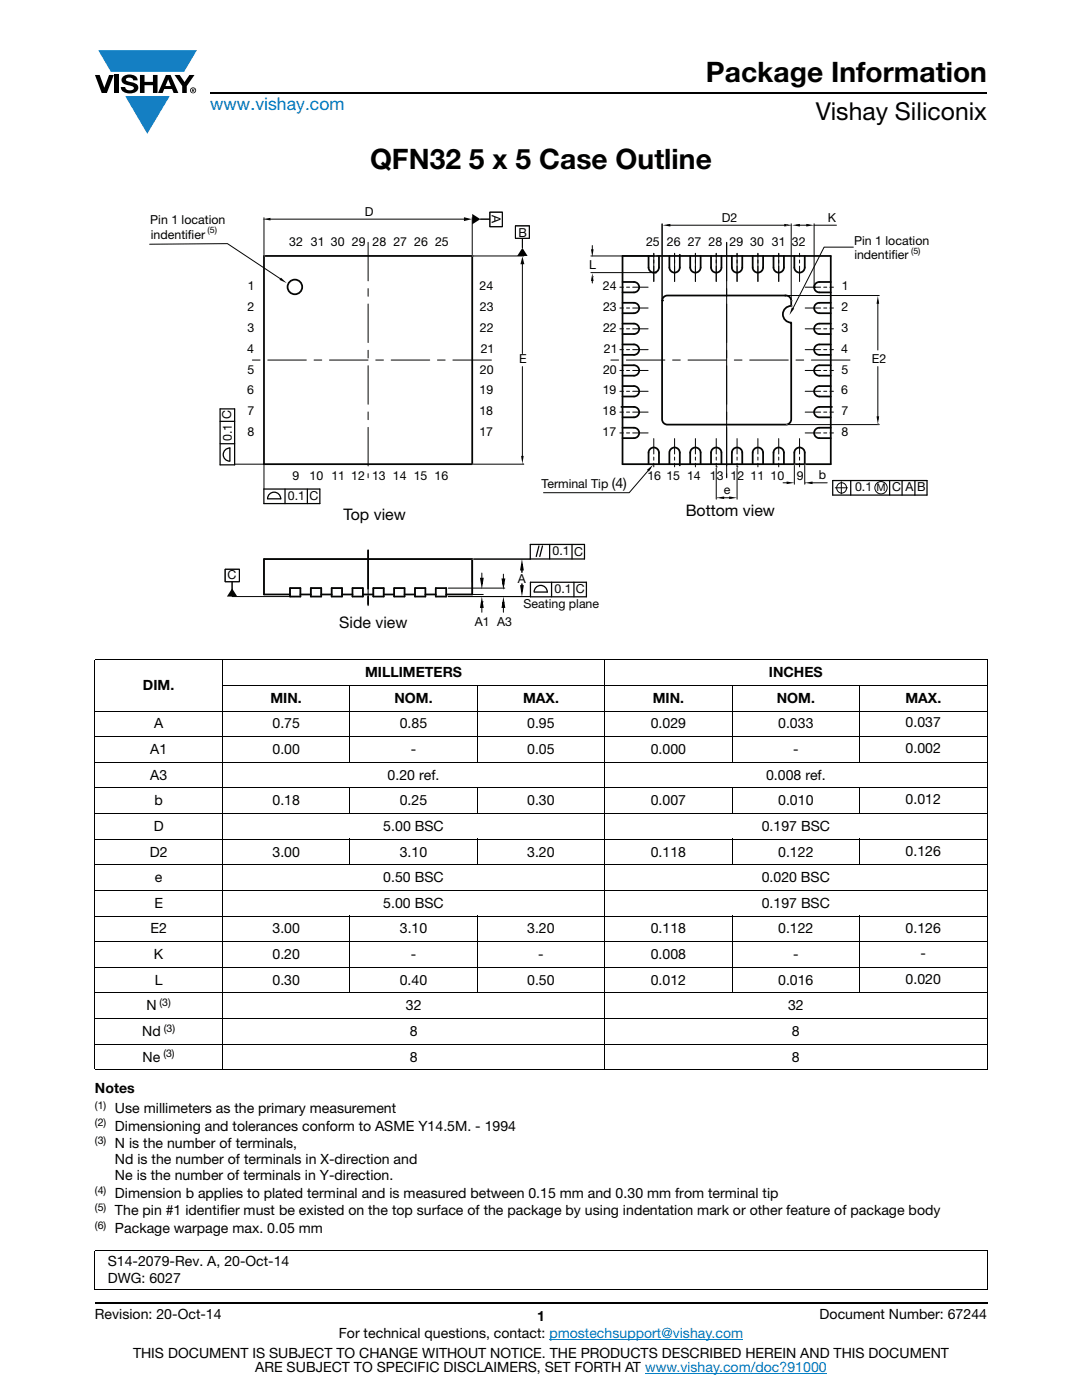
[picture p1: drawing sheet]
<svg xmlns="http://www.w3.org/2000/svg" width="216mm" height="279mm" viewBox="0 0 216 279" stroke-linecap="round" stroke-linejoin="round" font-family="sans-serif">
<g fill="#147fc3">
<path d="M19.6 10h19.7l-2.6 4.3h-1.1h-13.5z"/>
<path d="M25 19.2h8.9l-4.5 7.5z"/>
</g>
<g fill="#000">
<path d="M18.9 15h1l.9 2.5 1-2.5h.9l-1.4 3.6h-1zM22.9 15h.9v3.6h-.9zM24.6 15.3a2.1 2.1 0 0 1 2.8 .3l.1 .4h-.9a.79 .79 0 0 0-.7-.5 .79 .79 0 0 0-.8 .4l.3 .3 1 .2a1.08 1.08 0 0 1 1.2 1 1.08 1.08 0 0 1-1.1 1.2 1.73 1.73 0 0 1-2.4-1.2h.9a.96 .96 0 0 0 .8 .6 .96 .96 0 0 0 .9-.4 1.31 1.31 0 0 0-1.2-.6 1.03 1.03 0 0 1-1.1-.6 1.03 1.03 0 0 1 .2-1.1zM27.9 15h.9v1.3h1.7v-1.3h.9v3.6h-.9v-1.6h-1.7v1.6h-.9zM34.8 15h1.1l.9 1.4 1-1.4h1l-1.5 2.2v1.4h-.9v-1.4z"/>
<path d="M33.6 15.9l.5 1.3h-1.1zM33.1 15l-1.6 3.6h1l.3-.8h1.5l.3 .8h1l-1.6-3.6z"/>
<path d="M38.4 17.8h.2v.2h-.2zM38.3 17.7v.7h.1v-.3l.4 .3-.2-.3 .2-.2-.1-.2z"/>
<path d="M38.1 18a.46 .46 0 0 1 .9 0 .46 .46 0 0 1-.9 0zM37.9 18a.6 .6 0 0 0 1.2 0 .6 .6 0 0 0-1.2 0z"/>
</g>
<path d="M42 18.6h155M18.9 260h178.1" fill="none" stroke="#000" stroke-width=".36"/>
<path d="M109.6 267.3h38.7M128.7 274h36.3" fill="none" stroke="#007ec4" stroke-width=".2"/>
<g fill="none" stroke="#000" stroke-width=".2">
<path d="M18.9 131.7h178.1M18.9 131.8v10M44.3 136.8h152.7M44.4 131.6v82M69.8 136.7v15.5M95.2 136.7v15.5M120.7 131.6v82M146.1 136.7v15.5M171.5 136.7v15.5M197 131.8v10M18.9 141.9h178.1M18.9 147h178.1"/>
<path d="M18.9 152.1h178.1M18.9 157.2h178.1M18.9 142v71.4M69.8 157.2v5.3M95.2 157.2v5.3M146.1 157.2v5.3M171.5 157.2v5.3M197 142v71.4M18.9 162.3h178.1M18.9 167.5h178.1M18.9 172.6h178.1M18.9 177.7h178.1"/>
<path d="M69.8 167.4v5.3M95.2 167.4v5.3M146.1 167.4v5.3M171.5 167.4v5.3M18.9 182.8h178.1M18.9 187.9h178.1M18.9 193h178.1M18.9 198.2h178.1M69.8 182.7v15.5M95.2 182.7v15.5M146.1 182.7v15.5M171.5 182.7v15.5"/>
<path d="M18.9 203.3h178.1M18.9 208.4h178.1M18.9 213.5h178.1M18.9 249.5h178.1M18.9 257.4h178.1M18.9 249.6v7.7M197 249.6v7.7"/>
</g>
<path d="M29.8 41h156.3v84.9h-156.3z" fill="#fff"/>
<g fill="none" stroke="#040503" stroke-width=".35">
<path d="M52.7 51.1h41.5v41.5h-41.5zM124.2 51.1h41.6v41.5h-41.6zM124.2 56.3h2.3a1.04 1.04 0 0 1 1 1 1.04 1.04 0 0 1-1 1.1h-2.3M129.4 51.1v2.3a1.04 1.04 0 0 0 1.1 1 1.04 1.04 0 0 0 1-1v-2.3M132.5 59.2l.7-.2h23.6a1.06 1.06 0 0 1 1.1 1v1.1a1.66 1.66 0 0 0-1.7 1.6 1.66 1.66 0 0 0 1.7 1.7v19.3a1.06 1.06 0 0 1-1.1 1h-23.6a1.06 1.06 0 0 1-1.1-1v-23.7l.1-.3zM135.6 50.8v2.6a1.04 1.04 0 0 1-1 1 1.04 1.04 0 0 1-1-1v-2.3M137.7 51.1v2.3a1.04 1.04 0 0 0 1.1 1 1.04 1.04 0 0 0 1-1v-2.3M141.9 51.1v2.3a1.04 1.04 0 0 0 1 1 1.04 1.04 0 0 0 1.1-1v-2.3M146 51.1v2.3a1.04 1.04 0 0 0 1.1 1 1.04 1.04 0 0 0 1-1v-2.3M150.2 51.1v2.3a1.04 1.04 0 0 0 1 1 1.04 1.04 0 0 0 1.1-1v-2.3M154.3 51.1v2.3a1.04 1.04 0 0 0 1.1 1 1.04 1.04 0 0 0 1-1v-2.3M158.5 51.1v2.3a1.04 1.04 0 0 0 1 1 1.04 1.04 0 0 0 1.1-1v-2.3"/>
<path d="M165.8 56.3h-2.3a1.04 1.04 0 0 0-1.1 1 1.04 1.04 0 0 0 1.1 1.1h2.3M124.2 68.7h2.3a1.04 1.04 0 0 1 1 1.1 1.04 1.04 0 0 1-1 1h-2.3M124.2 77.1h2.3a1.04 1.04 0 0 1 1 1 1.04 1.04 0 0 1-1 1h-2.3M124.2 72.9h2.3a1.04 1.04 0 0 1 1 1 1.04 1.04 0 0 1-1 1.1h-2.3M124.2 60.4h2.3a1.04 1.04 0 0 1 1 1.1 1.04 1.04 0 0 1-1 1h-2.3M124.2 64.6h2.3a1.04 1.04 0 0 1 1 1 1.04 1.04 0 0 1-1 1.1h-2.3M165.8 68.7h-2.3a1.04 1.04 0 0 0-1.1 1.1 1.04 1.04 0 0 0 1.1 1h2.3M165.8 77.1h-2.3a1.04 1.04 0 0 0-1.1 1 1.04 1.04 0 0 0 1.1 1h2.3M165.8 72.9h-2.3a1.04 1.04 0 0 0-1.1 1 1.04 1.04 0 0 0 1.1 1.1h2.3M165.8 60.4h-2.3a1.04 1.04 0 0 0-1.1 1.1 1.04 1.04 0 0 0 1.1 1h2.3M165.8 64.6h-2.3a1.04 1.04 0 0 0-1.1 1 1.04 1.04 0 0 0 1.1 1.1h2.3M124 81.2h2.5a1.04 1.04 0 0 1 1 1 1.04 1.04 0 0 1-1 1.1h-2.3"/>
<path d="M124.2 85.4h2.3a1.04 1.04 0 0 1 1 1 1.04 1.04 0 0 1-1 1h-2.3M129.4 92.6v-2.3a1.04 1.04 0 0 1 1.1-1 1.04 1.04 0 0 1 1 1v2.3M133.6 92.6v-2.3a1.04 1.04 0 0 1 1-1 1.04 1.04 0 0 1 1 1v2.6M137.7 92.6v-2.3a1.04 1.04 0 0 1 1.1-1 1.04 1.04 0 0 1 1 1v2.3M141.9 92.6v-2.3a1.04 1.04 0 0 1 1-1 1.04 1.04 0 0 1 1.1 1v2.3M146 92.6v-2.3a1.04 1.04 0 0 1 1.1-1 1.04 1.04 0 0 1 1 1v2.3M150.2 92.6v-2.3a1.04 1.04 0 0 1 1-1 1.04 1.04 0 0 1 1.1 1v2.3M154.3 92.6v-2.3a1.04 1.04 0 0 1 1.1-1 1.04 1.04 0 0 1 1 1v2.3M158.5 92.6v-2.3a1.04 1.04 0 0 1 1-1 1.04 1.04 0 0 1 1.1 1v2.3M165.8 85.4h-2.3a1.04 1.04 0 0 0-1.1 1 1.04 1.04 0 0 0 1.1 1h2.3M166 81.2h-2.5a1.04 1.04 0 0 0-1.1 1 1.04 1.04 0 0 0 1.1 1.1h2.3M52.7 111.6h41.5v7h-5.2"/>
<path d="M52.7 118.6h5.2M59.9 118.6h2.1M64.1 118.6h2.1M68.3 118.6h2M72.4 118.6h2.1M76.6 118.6h2M80.7 118.6h2.1M84.9 118.6h2.1"/>
</g>
<path d="M73.5 48.4v47M145 48.4v47M98.1 71.9h-49.3M169.6 71.9h-49.2" fill="none" stroke="#040503" stroke-width=".2" stroke-dasharray="7.7 1.5 1.5 1.5"/>
<path d="M145 48.4v47M52.7 111.6h41.5v7h-5.2M84.9 118.6h2.1" fill="none" stroke="#000" stroke-width=".2"/>
<path d="M94.2 111.6v4.5" fill="none" stroke="#3853a3" stroke-width=".25"/>
<path d="M89.4 119.1h16.4M94.5 111.6h11.3" fill="none" stroke="#040503" stroke-width=".2"/>
<path d="M104.1 112.6v1.7z" fill="#040503"/>
<path d="M104.1 112.6v1.7" fill="none" stroke="#040503" stroke-width=".2"/>
<path d="M104.1 116.5v1.3z" fill="#040503"/>
<path d="M104.1 116.5v1.3" fill="none" stroke="#040503" stroke-width=".2"/>
<path d="M104.1 112.6l.2 1.1h-.3z" fill="#040503"/>
<path d="M104.1 112.6l.2 1.1h-.3z" fill="none" stroke="#000" stroke-width=".35"/>
<path d="M104 117h.3l-.2 1z" fill="#040503"/>
<path d="M104 117h.3l-.2 1z" fill="none" stroke="#000" stroke-width=".35"/>
<path d="M94.2 111.6h.1" fill="none" stroke="#ee1f23" stroke-width=".2"/>
<path d="M96.2 120.1h.1" fill="none" stroke="#000" stroke-width=".2"/>
<path d="M89.5 117.4h11.2M100.4 114.6v1M100.4 121.2v1" fill="none" stroke="#040503" stroke-width=".2"/>
<path d="M100.3 115.6h.3l-.1 1.1z" fill="#ee1f23"/>
<path d="M100.3 115.6h.3l-.1 1.1z" fill="none" stroke="#000" stroke-width=".35"/>
<path d="M100.5 120.1l.1 1.1h-.3z" fill="#ee1f23"/>
<path d="M100.5 120.1l.1 1.1h-.3z" fill="none" stroke="#000" stroke-width=".35"/>
<path d="M94.2 118.6h2.2" fill="none" stroke="#040503" stroke-width=".2"/>
<path d="M96.1 120.1l.2 1.1h-.3z" fill="#ee1f23"/>
<path d="M96.1 120.1l.2 1.1h-.3z" fill="none" stroke="#000" stroke-width=".35"/>
<path d="M96 115.5h.3l-.2 1z" fill="#ee1f23"/>
<path d="M96 115.5h.3l-.2 1z" fill="none" stroke="#000" stroke-width=".35"/>
<path d="M52.7 111.6v7M57.9 117.4h2M62 117.4h2.1M66.2 117.4h2.1M70.3 117.4h2.1M74.5 117.4h2.1M78.6 117.4h2.1M82.8 117.4h2.1" fill="none" stroke="#000" stroke-width=".2"/>
<path d="M52.7 111.6v7M57.9 117.4h2v1.7h-2zM62 117.4h2.1v1.7h-2.1zM66.2 117.4h2.1v1.7h-2.1zM70.3 117.4h2.1v1.7h-2.1zM74.5 117.4h2.1v1.7h-2.1zM78.6 117.4h2.1v1.7h-2.1zM82.8 117.4h2.1v1.7h-2.1zM87 117.4h2v1.7h-2z" fill="none" stroke="#040503" stroke-width=".35"/>
<g fill="#000">
<path d="M57.9 117.4v1.7zM59.9 117.4v1.7zM62 117.4v1.7zM64.1 117.4v1.7zM66.2 117.4v1.7zM68.3 117.4v1.7zM70.3 117.4v1.7zM72.4 117.4v1.7zM74.5 117.4v1.7zM76.6 117.4v1.7zM78.6 117.4v1.7zM80.7 117.4v1.7z"/>
<path d="M82.8 117.4v1.7z"/>
</g>
<path d="M52.7 43.5v7.3M53.7 43.7h39.5M94.2 43.5v7.3" fill="none" stroke="#040503" stroke-width=".2"/>
<g fill="#040503">
<path d="M52.4 43.7l1.6-.2v.5z"/>
<path d="M92.6 43.3l1.5 .4-1.5 .4z"/>
</g>
<path d="M52.7 51.1h.1M94.2 51.1h.1M94.2 43.7h.1" fill="none" stroke="#ee1f23" stroke-width=".2"/>
<path d="M94.5 51.1h10M104.2 52.1v18.5M104.2 73.2v18.4M94.5 92.6h10" fill="none" stroke="#040503" stroke-width=".2"/>
<path d="M104.2 51.2l.4 1.5h-.7z" fill="#040503"/>
<path d="M94.2 42.7l1.7 1-1.7 1.1zM95.8 43.7h1.9zM104.2 47.6v1.9zM104.2 49.5l1.1 1.6h-2.1zM104 91h.5l-.3 1.5zM142.9 99.3l1.6-.2v.5zM145.5 99.1l1.6 .2-1.6 .3zM157 96.1l1.5 .3-1.5 .2zM160.6 96.4l1.5-.3v.5z" fill="#000"/>
<path d="M94.2 51.1h.1M94.2 92.6h.1M104.2 92.6h.1M142.9 93.2h.1M142.9 99.3h.1M147.1 93.2h.1M158.5 92.6h.1M160.6 92.6h.1M160.6 96.4h.1" fill="none" stroke="#ee1f23" stroke-width=".2"/>
<g fill="none" stroke="#040503" stroke-width=".2">
<path d="M95.8 43.7h1.9M97.7 42.3h2.5v2.9h-2.5zM102.8 47.6v-2.5h2.8v2.5M102.8 47.6h2.8M104.2 47.6v1.9M46.8 92.6h5.9v4.9M142.9 93.4v6.2M144.3 99.3h1.7M147.1 93.4v6.2M156.3 96.4h1M158.5 92.9v3.7M160.6 92.9v3.7"/>
<path d="M161.6 96.4h3.5"/>
</g>
<path d="M97.7 42.3h2.5v2.9h-2.5zM102.8 47.6v-2.5h2.8v2.5M102.8 47.6h2.8M130.5 50.5v5.7M134.6 50.5v5.7M138.8 50.5v5.7M142.9 50.5v5.7M147.1 50.5v5.7M151.2 50.5v5.7M155.4 50.5v5.7" fill="none" stroke="#000" stroke-width=".2"/>
<g fill="none" stroke="#040503" stroke-width=".2" stroke-dasharray="3.1 .6 .6 .6">
<path d="M129.3 57.3h-5.6M130.5 56.2v-5.7M134.6 56.2v-5.7M138.8 56.2v-5.7M142.9 56.2v-5.7M147.1 56.2v-5.7M151.2 56.2v-5.7M155.4 56.2v-5.7M159.5 56.2v-5.7M160.7 57.3h5.6M129.3 73.9h-5.6M129.3 78.1h-5.6"/>
<path d="M129.3 69.8h-5.6M129.3 65.6h-5.6M129.3 61.5h-5.6M160.7 73.9h5.6M160.7 78.1h5.6M160.7 69.8h5.6M160.7 65.6h5.6M160.7 61.5h5.6M129.3 82.2h-5.6M129.3 86.4h-5.6M130.5 87.5v5.7M134.6 87.5v5.7"/>
<path d="M138.8 87.5v5.7M142.9 87.5v5.7M147.1 87.5v5.7M151.2 87.5v5.7M155.4 87.5v5.7M159.5 87.5v5.7M160.7 82.2h5.6M160.7 86.4h5.6"/>
</g>
<path d="M46.3 117.4l1.1 1.7h-2.1z" fill="#040503"/>
<path d="M132.2 44.9l1.6-.2v.5zM156.5 44.7l1.6 .2-1.6 .3zM129.1 93.8l1.2-1-.8 1.3zM46.3 116.1v1.7z" fill="#000"/>
<path d="M132.1 44.7v15M133.2 44.9h23.6M157.9 44.7v15.1M129.8 93.4l-4.3 4.9h-17M44.9 113.6h2.9v2.5h-2.9zM46.3 116.1v1.7M46.3 119.1h12.6" fill="none" stroke="#040503" stroke-width=".2"/>
<path d="M132.1 44.7v15M44.9 113.6h2.9v2.5h-2.9zM73.5 109.8v11.2" fill="none" stroke="#000" stroke-width=".2"/>
<path d="M73.5 109.8v11.2" fill="none" stroke="#040503" stroke-width=".35" stroke-dasharray="7.7 1.5 1.5 1.5"/>
<circle cx="132.1" cy="60" r=".18" fill="#040503"/>
<path d="M175.2 59.1l.2 1.5h-.5zM174.9 83.1h.5l-.2 1.5z" fill="#000"/>
<path d="M157 44.9h.1M157.9 60h.1" fill="none" stroke="#ee1f23" stroke-width=".2"/>
<path d="M156.9 59h18.5M175.2 60v9.9M175.2 73.2v10.5M157.1 84.7h18.3" fill="none" stroke="#040503" stroke-width=".2"/>
<circle cx="156.6" cy="59" r=".18" fill="#040503"/>
<path d="M158.1 44.9l1.5-.2v.5zM160.9 44.7l1.5 .2-1.5 .3z" fill="#000"/>
<path d="M156.9 84.7h.1M175.2 84.6h.1" fill="none" stroke="#ee1f23" stroke-width=".2"/>
<path d="M158.9 44.9h2.5M162.4 44.7v12.4M162.4 44.9h4.5" fill="none" stroke="#040503" stroke-width=".2"/>
<circle cx="162.4" cy="57.3" r=".18" fill="#040503"/>
<path d="M117.9 49.8h.5l-.2 1.5zM118.2 54.5l.2 1.6h-.5z" fill="#000"/>
<path d="M130.7 51.1h.1M157 44.9h.1M157.9 61.1h.1" fill="none" stroke="#ee1f23" stroke-width=".2"/>
<path d="M117.9 51.1h12.6M117.9 54.4h12.6M118.2 49v1M118.2 55.4v1.1" fill="none" stroke="#040503" stroke-width=".2"/>
<circle cx="130.7" cy="54.4" r=".18" fill="#040503"/>
<path d="M158 61.4l.5 .2-1 1.3z" fill="#000"/>
<path d="M118.2 55.2h.1" fill="none" stroke="#ee1f23" stroke-width=".2"/>
<path d="M170.3 49.3h-5.9l-6.2 12.4M96.1 114.4v1.1M96.1 121.2v1" fill="none" stroke="#040503" stroke-width=".2"/>
<circle cx="58.8" cy="57.3" r="1.46" fill="none" stroke="#040503" stroke-width=".35"/>
<path d="M56.1 55.4l1.1 1.1-1.4-.7z" fill="#040503"/>
<g fill="none" stroke="#040503" stroke-width=".2">
<path d="M29.9 48.7l15.5-.1 10.7 7.1M166.6 97.4h2.6M167.9 96.1v2.5"/>
<circle cx="168" cy="97.4" r="1.02"/>
<circle cx="175.8" cy="97.3" r="1.23"/>
</g>
<g fill="none" stroke="#040503" stroke-width=".25">
<path d="M43.9 81.6h2.9v11.2h-2.9zM43.9 88.6h2.9M43.9 84.1h2.9M52.7 97.6h11.1v2.9h-11.1zM56.9 97.6v2.9M61.3 97.6v2.9M166.2 95.9h18.8v2.9h-18.8zM169.8 95.9v2.9M177.5 95.9v2.9M180 95.9v2.9M182.6 95.9v2.9M105.8 108.7h10.8v2.9h-10.8z"/>
<path d="M105.8 116.2h11.2v2.9h-11.2zM109.7 108.7v2.9M110.1 116.2v2.9M114.1 108.7v2.9M114.5 116.2v2.9"/>
</g>
<path d="M45.9 89.4a1.31 1.31 0 0 0-1.4 1.3 1.31 1.31 0 0 0 1.4 1.3M45.9 89.4v2.6M53.4 99.5a1.31 1.31 0 0 1 1.3-1.3 1.31 1.31 0 0 1 1.3 1.3M53.4 99.6h2.6M106.6 118.1a1.31 1.31 0 0 1 1.3-1.3 1.31 1.31 0 0 1 1.3 1.3M106.6 118.2h2.6M107.5 109l-.5 2.1M108.2 109l-.5 2.1" fill="none" stroke="#000" stroke-width=".25"/>
<g font-size="5.6">
<text x="140.9" y="16.4">Package Information</text>
<text x="73.8" y="33.8">QFN32 5 x 5 Case Outline</text>
</g>
<text font-size="4.9" x="162.8" y="24">Vishay Siliconix</text>
<text font-size="3.5" fill="#007ec4" x="42" y="21.9">www.vishay.com</text>
<g font-size="3.2">
<text x="68.5" y="103.8">Top view</text>
<text x="136.8" y="103.1">Bottom view</text>
</g>
<text font-size="3.2" fill="#040503" x="67.7" y="125.3">Side view</text>
<g font-size="2.8">
<text x="122.1" y="97.5">(4)</text>
<text x="28.5" y="137.7">DIM.</text>
<text x="72.8" y="135.1">MILLIMETERS</text>
<text x="153.4" y="135.1">INCHES</text>
<text x="54" y="140.2">MIN.</text>
<text x="78.7" y="140.2">NOM.</text>
<text x="104.4" y="140.2">MAX.</text>
<text x="130.2" y="140.2">MIN.</text>
<text x="155" y="140.2">NOM.</text>
<text x="180.7" y="140.2">MAX.</text>
<text x="30.8" y="145.4">A</text>
<text x="54.4" y="145.4">0.75</text>
<text x="79.8" y="145.4">0.85</text>
<text x="105.2" y="145.4">0.95</text>
<text x="129.9" y="145.4">0.029</text>
<text x="155.3" y="145.4">0.033</text>
<text x="180.7" y="145.2">0.037</text>
<text x="30" y="150.5">A1</text>
<text x="30" y="155.6">A3</text>
<text x="54.4" y="150.5">0.00</text>
<text x="77.3" y="155.6">0.20 ref.</text>
<text x="82" y="150.5">-</text>
<text x="105.2" y="150.5">0.05</text>
<text x="129.9" y="150.5">0.000</text>
<text x="152.8" y="155.6">0.008 ref.</text>
<text x="158.3" y="150.5">-</text>
<text x="180.7" y="150.3">0.002</text>
<text x="30.8" y="160.7">b</text>
<text x="54.4" y="160.7">0.18</text>
<text x="79.8" y="160.7">0.25</text>
<text x="105.2" y="160.7">0.30</text>
<text x="129.9" y="160.7">0.007</text>
<text x="155.3" y="160.7">0.010</text>
<text x="180.7" y="160.5">0.012</text>
<text x="30.7" y="165.8">D</text>
<text x="76.5" y="165.8">5.00 BSC</text>
<text x="152" y="165.8">0.197 BSC</text>
<text x="29.9" y="170.9">D2</text>
<text x="54.4" y="170.9">3.00</text>
<text x="79.8" y="170.9">3.10</text>
<text x="105.2" y="170.9">3.20</text>
<text x="129.9" y="170.9">0.118</text>
<text x="155.3" y="170.9">0.122</text>
<text x="180.7" y="170.8">0.126</text>
<text x="30.9" y="176.1">e</text>
<text x="76.5" y="176.1">0.50 BSC</text>
<text x="152" y="176.1">0.020 BSC</text>
<text x="30.8" y="181.2">E</text>
<text x="76.5" y="181.2">5.00 BSC</text>
<text x="152" y="181.2">0.197 BSC</text>
<text x="30" y="186.3">E2</text>
<text x="30.7" y="191.4">K</text>
<text x="54.4" y="191.4">0.20</text>
<text x="54.4" y="186.3">3.00</text>
<text x="79.8" y="186.3">3.10</text>
<text x="82" y="191.4">-</text>
<text x="105.2" y="186.3">3.20</text>
<text x="107.4" y="191.4">-</text>
<text x="129.9" y="191.4">0.008</text>
<text x="129.9" y="186.3">0.118</text>
<text x="155.3" y="186.3">0.122</text>
<text x="158.3" y="191.4">-</text>
<text x="180.7" y="186.1">0.126</text>
<text x="183.7" y="191.2">-</text>
<text x="30.9" y="196.5">L</text>
<text x="54.4" y="196.5">0.30</text>
<text x="79.8" y="196.5">0.40</text>
<text x="105.2" y="196.5">0.50</text>
<text x="129.9" y="196.5">0.012</text>
<text x="155.3" y="196.5">0.016</text>
<text x="180.7" y="196.3">0.020</text>
<text x="29.2" y="201.6">N</text>
<text x="81" y="201.6">32</text>
<text x="157.2" y="201.6">32</text>
<text x="28.4" y="206.8">Nd</text>
<text x="81.7" y="206.8">8</text>
<text x="158" y="206.8">8</text>
<text x="28.4" y="211.9">Ne</text>
<text x="81.7" y="211.9">8</text>
<text x="158" y="211.9">8</text>
<text x="18.9" y="218.2">Notes</text>
<text x="22.9" y="222.1">Use millimeters as the primary measurement</text>
<text x="22.9" y="225.6">Dimensioning and tolerances conform to ASME Y14.5M. - 1994</text>
<text x="22.9" y="229.2">N is the number of terminals,</text>
<text x="22.9" y="232.3">Nd is the number of terminals in X-direction and</text>
<text x="22.9" y="235.5">Ne is the number of terminals in Y-direction.</text>
<text x="22.9" y="239">Dimension b applies to plated terminal and is measured between 0.15 mm and 0.30 mm from terminal tip</text>
<text x="22.9" y="242.5">The pin #1 identifier must be existed on the top surface of the package by using indentation mark or other feature of package body</text>
<text x="22.9" y="246.1">Package warpage max. 0.05 mm</text>
<text x="21.5" y="252.6">S14-2079-Rev. A, 20-Oct-14</text>
<text x="21.5" y="256.1">DWG: 6027</text>
<text x="18.9" y="263.3">Revision: 20-Oct-14</text>
<text x="107.2" y="263.6">1</text>
<text x="163.6" y="263.3">Document Number: 67244</text>
<text x="67.6" y="267.1">For technical questions, contact: pmostechsupport@vishay.com</text>
<text x="26.5" y="271">THIS DOCUMENT IS SUBJECT TO CHANGE WITHOUT NOTICE. THE PRODUCTS DESCRIBED HEREIN AND THIS DOCUMENT</text>
<text x="50.9" y="273.8">ARE SUBJECT TO SPECIFIC DISCLAIMERS, SET FORTH AT www.vishay.com/doc?91000</text>
</g>
<g font-size="2.5">
<text x="30" y="44.6">Pin 1 location</text>
<text x="30.1" y="47.6">indentif</text>
<text x="37.5" y="47.6">ier</text>
<text x="72.8" y="43.1">D</text>
<text x="98.1" y="43" transform="rotate(90 98.1 43)">A</text>
<text x="103.4" y="47.3">B</text>
<text x="144" y="44.3">D2</text>
<text x="165.2" y="44.3">K</text>
<text x="57.7" y="49.2">32 31 30 29 28 27 26 25</text>
<text x="117.6" y="53.7">L</text>
<text x="128.9" y="49.2">25</text>
<text x="133.1" y="49.2">26</text>
<text x="137.2" y="49.2">27</text>
<text x="141.4" y="49.2">28</text>
<text x="145.6" y="49.2">29</text>
<text x="149.7" y="49.2">30</text>
<text x="154" y="49.2">31</text>
<text x="158" y="49.2">32</text>
<text x="170.4" y="48.9">Pin 1 location</text>
<text x="170.5" y="51.8">indentif</text>
<text x="177.9" y="51.8">ier</text>
<text x="49.5" y="57.9">1</text>
<text x="95.7" y="57.9">24</text>
<text x="120.3" y="57.9">24</text>
<text x="168" y="57.9">1</text>
<text x="49.4" y="62.1">2</text>
<text x="95.7" y="62.1">23</text>
<text x="120.3" y="62.1">23</text>
<text x="167.9" y="62.1">2</text>
<text x="49.3" y="70.4">4</text>
<text x="49.4" y="66.2">3</text>
<text x="95.7" y="66.2">22</text>
<text x="95.9" y="70.4">21</text>
<text x="120.3" y="66.2">22</text>
<text x="120.5" y="70.4">21</text>
<text x="167.8" y="70.4">4</text>
<text x="167.9" y="66.2">3</text>
<text x="49.4" y="74.6">5</text>
<text x="95.7" y="74.6">20</text>
<text x="103.6" y="72.5">E</text>
<text x="120.3" y="74.6">20</text>
<text x="167.9" y="74.6">5</text>
<text x="174" y="72.5">E2</text>
<text x="49.3" y="78.7">6</text>
<text x="49.4" y="82.9">7</text>
<text x="95.6" y="82.9">18</text>
<text x="95.7" y="78.7">19</text>
<text x="120.2" y="82.9">18</text>
<text x="120.3" y="78.7">19</text>
<text x="167.8" y="78.7">6</text>
<text x="167.9" y="82.9">7</text>
<text x="49.4" y="87">8</text>
<text x="95.6" y="87">17</text>
<text x="120.2" y="87">17</text>
<text x="167.9" y="87">8</text>
<text x="58.3" y="95.8">9</text>
<text x="61.8" y="95.8">10 11 12 13 14 15 16</text>
<text x="129.2" y="95.8">16</text>
<text x="133" y="95.8">15</text>
<text x="137.1" y="95.8">14</text>
<text x="141.6" y="95.8">13</text>
<text x="145.8" y="95.8">12</text>
<text x="149.8" y="95.8">11</text>
<text x="153.8" y="95.8">10</text>
<text x="159" y="95.8">9</text>
<text x="163.4" y="95.7">b</text>
<text x="108.1" y="97.5">Terminal Tip</text>
<text x="144.5" y="98.7">e</text>
</g>
<g font-size="2.5" fill="#040503">
<text x="46.1" y="83.7" transform="rotate(-90 46.1 83.7)">C</text>
<text x="46.2" y="88" transform="rotate(-90 46.2 88)">0.1</text>
<text x="57.4" y="99.8">0.1</text>
<text x="61.7" y="99.8">C</text>
<text x="170.6" y="98.1">0.1</text>
<text x="178" y="98.1">C A B</text>
<text x="110.3" y="110.8">0.1</text>
<text x="114.5" y="110.9">C</text>
<text x="45.4" y="115.6">C</text>
<text x="103.3" y="116.4">A</text>
<text x="110.6" y="118.4">0.1</text>
<text x="114.9" y="118.4">C</text>
<text x="94.7" y="124.9">A1 A3</text>
<text x="104.5" y="121.4">Seating plane</text>
</g>
<text font-size="2.1" fill="#040503" x="174.9" y="98">M</text>
<g font-size="2.1">
<text x="31.8" y="200.8">(3)</text>
<text x="32.7" y="205.9">(3)</text>
<text x="32.6" y="211">(3)</text>
<text x="18.9" y="221.3">(1)</text>
<text x="18.9" y="224.8">(2)</text>
<text x="18.9" y="228.3">(3)</text>
<text x="18.9" y="238.2">(4)</text>
<text x="18.9" y="241.7">(5)</text>
<text x="18.9" y="245.2">(6)</text>
</g>
<g font-size="1.8">
<text x="41.4" y="46.6">(5)</text>
<text x="181.8" y="50.7">(5)</text>
</g>
</svg>
